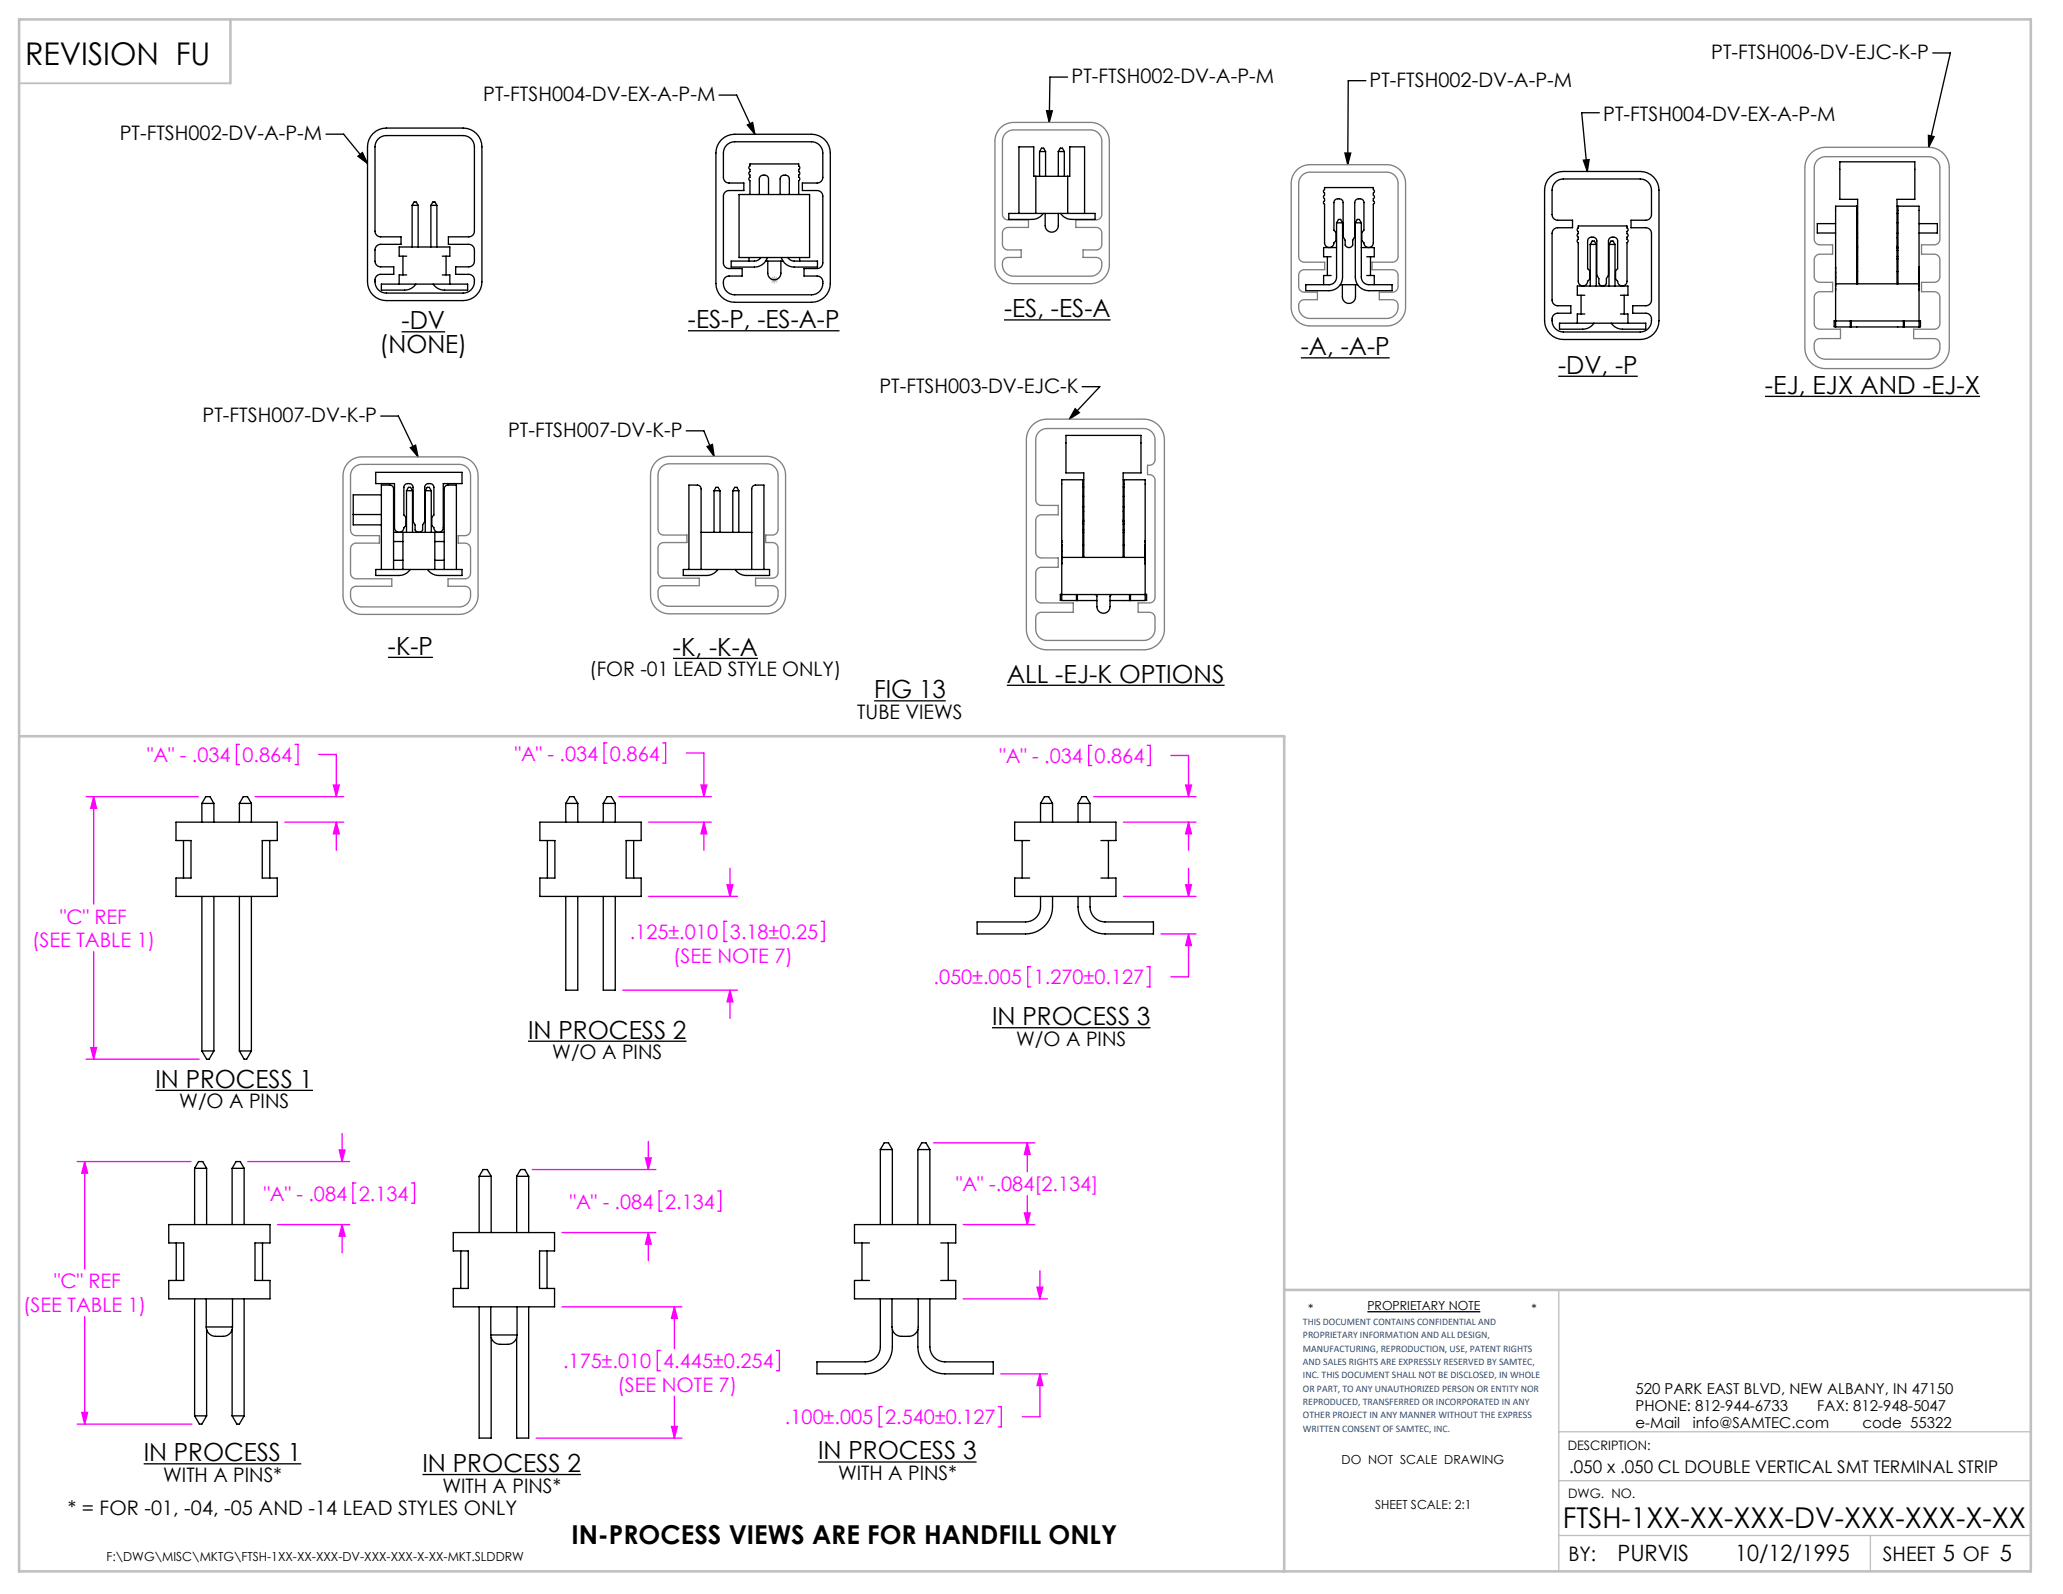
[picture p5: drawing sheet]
<svg xmlns="http://www.w3.org/2000/svg" width="279mm" height="216mm" viewBox="0 0 279 216" stroke-linecap="round" stroke-linejoin="round" font-family="sans-serif">
<g fill="none" stroke="#000" stroke-width=".18">
<path d="M44.2 18.2h2.3l3.3 3.9M97.4 12.9h2.4l2.4 5.3M101.2 16.9l.7-.3 .3 1.6zM141.7 15h.8l-.4 1.6zM144.6 10.4h-2.4l-.1 6.2M185 10.9h-2.4l-.1 11.4M216.6 15.3h-2.4l.8 7.9M261.2 18.3l.7 .2-.7 1.5zM261.8 7.2h2.3l-2.9 12.8M48.5 21.2l.6-.5 .7 1.4zM182.1 20.7h.8l-.4 1.6zM214.4 21.7l.8-.1-.2 1.6z"/>
<path d="M51.6 56.4h2.4l2.6 5.5M54.4 44.9h5.9M92.9 58.4h2.4l1.4 3.4M93.2 44.8h20.5M136 43.3h14.4M145.6 55.4l.6 .5-1.4 .9zM146.6 52.4h2.4l-4.2 4.4M176.2 48.5h12M211 51h10.8M239 53.7h29.2M55.6 60.6l.7-.3 .3 1.6zM95.8 60.5l.7-.3 .2 1.6z"/>
<path d="M52.5 89h6.1M91.1 89.2h11.6M118.4 94.9h9.7M136.4 92.8h29.5M134.4 139.2h21.4M21.1 147.7h21.3M71.5 141h21.5M185.2 177.7h15.3M19.5 198.3h21.3M57.2 199.7h21.5M110.8 198h21.5"/>
</g>
<path d="M104.4 37.9h1M104.5 37.5l.7 .8M104.9 37.4v1M105.2 37.5l-.7 .8M211.1 174.7v38.1M211.1 193.9h63.9M211.1 208h63.9M211.1 200.6h63.9M253.3 208v4.8" fill="none" stroke="#c0c0c0" stroke-width=".18"/>
<path d="M2.6 11.3h28.6" fill="none" stroke="#c0c0c0" stroke-width=".25"/>
<path d="M2.6 2.6h272.4v210.2h-272.4zM31.2 2.6v8.7M2.6 99.7h171.3v113.1M173.9 174.7h101.1" fill="none" stroke="#c0c0c0" stroke-width=".35"/>
<g fill="none" stroke="#f0f" stroke-width=".18">
<path d="M11.7 107.9h15.2M12.7 107.9l.4 1.6h-.8zM12.7 107.9v14.6M32.4 100.8h-.4v2.8h.4M34.5 107.9h12.1M38.6 111.4h8M40 100.8h.4v2.8h-.4M43.2 102.2h2.3v5.7M45.2 106.3h.7l-.4 1.6zM45.5 111.4l.4 1.5h-.7zM45.5 111.4v3.8M82.2 100.6h-.4v2.8h.4"/>
<path d="M83.8 107.9h12.5M87.9 111.4h8.4M89.7 100.6h.5v2.8h-.5M92.9 102h2.4v5.9M94.9 106.3h.8l-.4 1.6zM95.3 111.4v3.8M95.3 111.4l.4 1.5h-.8zM98.5 119.8h.8l-.4 1.6zM98.9 117.6v3.8M147.8 101h-.4v2.7h.4M148.1 107.9h13.9M152.2 111.4h9.8"/>
<path d="M155.4 101h.4v2.7h-.4M158.6 102.3h2.4v5.6M160.6 119.8h.8l-.4 1.6zM160.6 106.3h.8l-.4 1.6zM161 111.4l.4 1.5h-.8zM161 111.4v3.8M161 117.6v3.8M12.7 128.9v14.6M84.3 134.1h15.6M87.9 121.4h12M98.5 124.8h-.4v2.7h.4M98.9 134.1v3.8"/>
<path d="M98.9 134.1l.4 1.6h-.8zM111.2 124.8h.4v2.7h-.4M139.6 130.9h-.4v2.8h.4M152.2 121.4h9.8M155.3 130.9h.4v2.8h-.4M157.2 126.5h4.8M161 126.5l.4 1.6h-.8zM161 126.5v5.8h-2.4M10.5 157.3h15.4M11.5 157.3l.4 1.6h-.8zM11.5 157.3v14.6M11.7 143.5h15.3"/>
<path d="M12.3 141.9h.8l-.4 1.6zM33.6 157.3h13.7M45.9 155.8h.8l-.4 1.5zM46.3 153.5v3.8M72.1 158.4h16.7M87.4 156.8h.8l-.4 1.6zM87.8 154.6v3.8M126.4 154.8h13.7M139.1 154.8v3.9M139.1 154.8l.4 1.6h-.8zM11.5 178.3v14.6M37.6 165.9h9.7"/>
<path d="M46.3 165.9l.4 1.5h-.8zM46.3 165.9v3.8M48.2 160.2h-.4v2.8h.4M55.7 160.2h.4v2.8h-.4M76.1 166.9h12.7M76.1 177h16.3M87.8 166.9v3.9M87.8 166.9l.4 1.6h-.8zM89.7 161.3h-.4v2.7h.4M91.3 177l.4 1.6h-.8zM91.3 177v5.7M97.2 161.3h.4v2.7h-.4"/>
<path d="M130.5 165.9h9.6M130.5 175.9h11.4M138.7 164.3h.8l-.4 1.6zM139.1 161.9v4M140.4 174.3h.8l-.4 1.6zM140.8 172.1v3.8M10.5 192.9h15.5M11.1 191.3h.8l-.4 1.6zM72.6 194.8h19.8M89.4 182.9h-.4v2.8h.4M90.9 193.2h.8l-.4 1.6zM91.3 189.1v5.7"/>
<path d="M105.2 182.9h.4v2.8h-.4M119.5 190.5h-.4v2.8h.4M135.2 190.5h.4v2.8h-.4M135.5 186.1h6.4M140.8 186.1l.4 1.6h-.8zM140.8 186.1v5.8h-2.3"/>
</g>
<path d="M135.4 17.4a2.54 2.54 0 0 1 1.9-.8h10.4a2.54 2.54 0 0 1 2.5 2.5v16.8a2.54 2.54 0 0 1-2.5 2.5h-10.4a2.54 2.54 0 0 1-2.6-2.5v-16.8a2.54 2.54 0 0 1 .7-1.7zM136.3 18l.4-.3 .6-.1h10.4a1.52 1.52 0 0 1 1.5 1.5v9.9a.76 .76 0 0 1-.7 .8h-2.8v1h2.8a.76 .76 0 0 1 .7 .8v1.5a.76 .76 0 0 1-.7 .8h-1.8v1h1.8a.87 .87 0 0 1 .7 1.2 1.52 1.52 0 0 1-1.5 1.3h-10.4a1.51 1.51 0 0 1-1.3-2.4l.5-.1h1.8v-1h-1.8a.76 .76 0 0 1-.7-.8v-1.5a.76 .76 0 0 1 .7-.8h2.8v-1h-2.8a.76 .76 0 0 1-.7-.8v-9.9l.1-.7zM175.5 23.1a2.54 2.54 0 0 1 1.9-.8h10.4a2.54 2.54 0 0 1 2.6 2.5v16.8a2.54 2.54 0 0 1-2.6 2.5h-10.4a2.54 2.54 0 0 1-2.5-2.5v-16.8a2.54 2.54 0 0 1 .6-1.7zM176.4 23.7l.5-.3 .5-.1h10.4a1.52 1.52 0 0 1 1.5 1.5v10a.76 .76 0 0 1-.7 .7h-2.8v1h2.8a.76 .76 0 0 1 .7 .8v1.5a.76 .76 0 0 1-.7 .8h-1.8v1h1.8a.87 .87 0 0 1 .7 1.2 1.52 1.52 0 0 1-1.5 1.3h-10.4a1.51 1.51 0 0 1-1.2-2.3l.4-.2h1.8v-1h-1.8a.76 .76 0 0 1-.7-.8v-1.5a.76 .76 0 0 1 .7-.8h2.8v-1h-2.8a.76 .76 0 0 1-.7-.7v-10l.2-.7zM245.3 20.8a2.79 2.79 0 0 1 1.9-.8h14a2.79 2.79 0 0 1 2.8 2.7v24.4a2.79 2.79 0 0 1-2.8 2.8h-14a2.79 2.79 0 0 1-2.8-2.8v-24.4a2.79 2.79 0 0 1 .9-1.9zM246.1 21.7l.4-.3 .7-.2h14a1.52 1.52 0 0 1 1.5 1.5v9.7a.76 .76 0 0 1-.7 .8h-1.8v1.2h1.8a.76 .76 0 0 1 .7 .8v2.3a.76 .76 0 0 1-.7 .7h-1.8v1.3h1.8a.76 .76 0 0 1 .7 .8v3.5a.76 .76 0 0 1-.7 .8h-2.8v1.3h2.8a.76 .76 0 0 1 .7 .7 1.62 1.62 0 0 1-1.5 2.1h-14a1.62 1.62 0 0 1-1.5-2.1 .76 .76 0 0 1 .8-.7h2.8v-1.3h-2.8a.76 .76 0 0 1-.8-.8v-3.5a.76 .76 0 0 1 .8-.8h1.7v-1.3h-1.7a.76 .76 0 0 1-.8-.7v-2.3a.76 .76 0 0 1 .8-.8h1.7v-1.2h-1.7a.76 .76 0 0 1-.8-.8v-9.7l.1-.5zM139.8 57.6a2.79 2.79 0 0 1 2-.8h13.1a2.79 2.79 0 0 1 2.8 2.8v25.6a2.79 2.79 0 0 1-2.8 2.8h-13.1a2.79 2.79 0 0 1-2.8-2.8v-25.6a2.79 2.79 0 0 1 .8-2zM140.8 58.4l.5-.3 .5-.1h13.1a1.52 1.52 0 0 1 1.5 1.6v2.7a.81 .81 0 0 1-1 .7v1.3a.81 .81 0 0 1 1 .8v15.8a.76 .76 0 0 1-.7 .8h-1.6v1.2h1.6a.76 .76 0 0 1 .7 .8v1.5a1.52 1.52 0 0 1-1.5 1.5h-13.1a1.52 1.52 0 0 1-1.5-1.5v-1.5a.76 .76 0 0 1 .7-.8h4.4v-1.2h-4.4a.76 .76 0 0 1-.7-.8v-3.3a.76 .76 0 0 1 .7-.8h2.3v-1.2h-2.3a.76 .76 0 0 1-.7-.8v-4.3a.76 .76 0 0 1 .7-.8h2.3v-1.2h-2.3a.76 .76 0 0 1-.7-.8v-8.1l.1-.6zM47.1 62.7a2.54 2.54 0 0 1 1.9-.8h13.2a2.54 2.54 0 0 1 2.5 2.5v16.3a2.54 2.54 0 0 1-2.5 2.5h-13.2a2.54 2.54 0 0 1-2.5-2.5v-16.3a2.54 2.54 0 0 1 .6-1.7zM48 63.3l.5-.3 .5-.1h13.2a1.52 1.52 0 0 1 1.5 1.5v7.4a.76 .76 0 0 1-.7 .8h-.9v1h.9a.76 .76 0 0 1 .7 .7v3.3a.76 .76 0 0 1-.7 .8h-2.3v1h2.3a.76 .76 0 0 1 .7 .8 1.62 1.62 0 0 1-1.5 2h-13.2a1.62 1.62 0 0 1-1.5-2 .76 .76 0 0 1 .7-.8h4.9v-1h-4.9a.76 .76 0 0 1-.7-.8v-3.3a.76 .76 0 0 1 .7-.7h3.2v-1h-3.2a.76 .76 0 0 1-.7-.8v-7.6l.1-.5zM88.8 62.6a2.54 2.54 0 0 1 1.8-.8h13.3a2.54 2.54 0 0 1 2.5 2.5v16.3a2.54 2.54 0 0 1-2.5 2.5h-13.3a2.54 2.54 0 0 1-2.5-2.5v-16.3a2.54 2.54 0 0 1 .7-1.7zM89.6 63.2l.5-.3 .5-.1h13.3a1.52 1.52 0 0 1 1.5 1.5v7.4a.76 .76 0 0 1-.8 .8h-.9v1h.9a.76 .76 0 0 1 .8 .7v3.4a.76 .76 0 0 1-.8 .7h-2.3v1h2.3a.76 .76 0 0 1 .8 .8 1.62 1.62 0 0 1-1.5 2h-13.3a1.62 1.62 0 0 1-1.5-2 .76 .76 0 0 1 .8-.8h4.8v-1h-4.8a.76 .76 0 0 1-.8-.7v-3.4a.76 .76 0 0 1 .8-.7h3.1v-1h-3.1a.76 .76 0 0 1-.8-.8v-7.4l.2-.7z" fill="none" stroke="#808080" stroke-width=".18"/>
<path d="M141.7 15h.8l-.4 1.6zM55.6 60.6l.7-.3 .3 1.6zM95.8 60.5l.7-.3 .2 1.6zM261.2 18.3l.7 .2-.7 1.5zM145.6 55.4l.6 .5-1.4 .9zM48.5 21.2l.6-.5 .7 1.4zM101.2 16.9l.7-.3 .3 1.6zM214.4 21.7l.8-.1-.2 1.6zM182.1 20.7h.8l-.4 1.6z" fill="#000"/>
<path d="M160.6 119.8h.8l-.4 1.6zM161 126.5l.4 1.6h-.8zM160.6 106.3h.8l-.4 1.6zM161 111.4l.4 1.5h-.8zM95.3 111.4l.4 1.5h-.8zM94.9 106.3h.8l-.4 1.6zM98.9 134.1l.4 1.6h-.8zM98.5 119.8h.8l-.4 1.6zM87.8 166.9l.4 1.6h-.8zM87.4 156.8h.8l-.4 1.6zM91.3 177l.4 1.6h-.8zM90.9 193.2h.8l-.4 1.6zM138.7 164.3h.8l-.4 1.6zM139.1 154.8l.4 1.6h-.8zM140.4 174.3h.8l-.4 1.6zM140.8 186.1l.4 1.6h-.8zM45.5 111.4l.4 1.5h-.7zM45.2 106.3h.7l-.4 1.6zM12.7 107.9l.4 1.6h-.8zM12.3 141.9h.8l-.4 1.6zM11.5 157.3l.4 1.6h-.8zM11.1 191.3h.8l-.4 1.6zM45.9 155.8h.8l-.4 1.5zM46.3 165.9l.4 1.5h-.8z" fill="#f0f"/>
<g fill="none" stroke="#000" stroke-width=".18">
<path d="M50.5 18.1a2.54 2.54 0 0 1 1.8-.8h10.4a2.54 2.54 0 0 1 2.6 2.6v18.3a2.54 2.54 0 0 1-2.6 2.5h-10.4a2.54 2.54 0 0 1-2.5-2.5v-18.3a2.54 2.54 0 0 1 .7-1.8zM51.2 18.8a1.53 1.53 0 0 1 1.1-.4h10.4a1.52 1.52 0 0 1 1.6 1.5v11.4a.76 .76 0 0 1-.8 .8h-2.8v1h2.8a.76 .76 0 0 1 .8 .8v1.5a.76 .76 0 0 1-.8 .7h-1.8v1.1h1.8a.91 .91 0 0 1 .7 1.3 1.52 1.52 0 0 1-1.5 1.2h-10.4a1.48 1.48 0 0 1-1.4-.8 1.48 1.48 0 0 1 .2-1.6l.5-.1h1.7v-1.1h-1.7a.76 .76 0 0 1-.8-.7v-1.5a.76 .76 0 0 1 .8-.8h2.7v-1h-2.7a.76 .76 0 0 1-.8-.8v-11.4a1.53 1.53 0 0 1 .4-1.1zM97.7 18.9a2.54 2.54 0 0 1 1.8-.7h10.4a2.54 2.54 0 0 1 2.6 2.5v17.7a2.54 2.54 0 0 1-2.6 2.5h-10.4a2.54 2.54 0 0 1-2.5-2.5v-17.7a2.54 2.54 0 0 1 .7-1.8zM98.4 19.6a1.53 1.53 0 0 1 1.1-.4h10.4a1.52 1.52 0 0 1 1.5 1.5v3.3a.76 .76 0 0 1-.7 .8h-2v1h2a.76 .76 0 0 1 .7 .8v9a.76 .76 0 0 1-.7 .8h-1.8v1h1.8a.91 .91 0 0 1 .7 1.3 1.52 1.52 0 0 1-1.5 1.2h-10.4a1.48 1.48 0 0 1-1.4-.8 1.48 1.48 0 0 1 .2-1.6l.4-.1h1.8v-1h-1.8a.76 .76 0 0 1-.7-.8v-9a.76 .76 0 0 1 .7-.8h2v-1h-2a.76 .76 0 0 1-.7-.8v-3.3a1.53 1.53 0 0 1 .4-1.1zM54.6 34.7v2.5M55.1 34.7h-1v-1.2h6.8v1.2h-1M55.1 37.2h-1v1.3M55.8 27.8h.8M55.8 27.8l.3-.4h.3l.2 .4M55.8 27.8v5.7M56.3 38.5a1.83 1.83 0 0 1-1.5 .8h-3.1v-.8h11.6v.8h-3.1a1.83 1.83 0 0 1-1.5-.8M56.6 27.8v5.7"/>
<path d="M58.4 27.8h.8M58.4 27.8l.2-.4h.3l.3 .4M58.4 27.8v5.7M59.2 27.8v5.7M59.9 37.2h1v1.3M60.4 34.7v2.5M100.1 26.3h9.5v8.6h-9.5zM101.4 34.9v.5M101.6 26.3v-1.8a.25 .25 0 0 1-.2-.3 .25 .25 0 0 1 .2-.2v-.3a.25 .25 0 0 1-.2-.2 .25 .25 0 0 1 .2-.3v-.3a.25 .25 0 0 1-.2-.2 .25 .25 0 0 1 .2-.2v-.3h6.6v.3a.25 .25 0 0 1 .1 .2 .25 .25 0 0 1-.1 .2v.3a.25 .25 0 0 1 .1 .3 .25 .25 0 0 1-.1 .2v.3a.25 .25 0 0 1 .1 .2 .25 .25 0 0 1-.1 .3v1.8M102.8 26.3v-2.1a.63 .63 0 0 1 .7-.5 .63 .63 0 0 1 .6 .5v2.1M103 34.9l-.3 .3-.3 .1-3.4 .1v.8h3.2a1.83 1.83 0 0 0 1.7-1.3M103.7 35.4h2.3"/>
<path d="M104 35.4v1.6a.89 .89 0 0 0 .9 .9 .89 .89 0 0 0 .9-.9v-1.6M105.7 26.3v-2.1a.63 .63 0 0 1 .6-.5 .63 .63 0 0 1 .6 .5v2.1M105.8 34.9a1.83 1.83 0 0 0 1.8 1.3h3.1v-.8l-3.3-.1-.4-.1-.3-.3M108.3 34.9v.5M138 28.9v-9h2v4h4.9v-4h2v9M140.3 23.9v5M140.8 20.5v3.4M140.8 20.5h.8M140.8 20.5l.3-.4h.2l.3 .4M141.3 28.9l-.4 .5-.8 .3h-3.5v-.8h11.7v.8h-3.4l-.8-.3-.5-.5M141.6 28.9v1.7a.89 .89 0 0 0 .8 .8 .89 .89 0 0 0 .9-.8v-1.7M141.6 20.5v3.4"/>
<path d="M143.3 20.5v3.4M143.3 20.5h.8M143.3 20.5l.3-.4h.3l.2 .4M144.1 20.5v3.4M144.6 23.9v5M179.4 25.4h6.6v.3a.25 .25 0 0 1 .1 .2 .25 .25 0 0 1-.1 .2v.3a.25 .25 0 0 1 .1 .3 .25 .25 0 0 1-.1 .2v.3a.25 .25 0 0 1 .1 .2 .25 .25 0 0 1-.1 .3v5.2a.64 .64 0 0 1-.6 .6 .64 .64 0 0 1-.7-.6l-.3-.3v-1.1l.3-.3v-3.8a.63 .63 0 0 0-.6-.5 .63 .63 0 0 0-.6 .5v4.7l-.3 .4v.7a.56 .56 0 0 1-.5 .3 .56 .56 0 0 1-.5-.3v-.7l-.3-.4v-4.7a.63 .63 0 0 0-.6-.5 .63 .63 0 0 0-.6 .5v3.8l.2 .3v1.1l-.2 .3a.64 .64 0 0 1-.7 .6 .64 .64 0 0 1-.6-.6v-5.2a.25 .25 0 0 1-.2-.3 .25 .25 0 0 1 .2-.2v-.3a.25 .25 0 0 1-.2-.2 .25 .25 0 0 1 .2-.3v-.3a.25 .25 0 0 1-.2-.2 .25 .25 0 0 1 .2-.2zM179.8 34.8v2.5M180.3 37.3h-1v1.3M181 30.2v7.3a1.02 1.02 0 0 1-1 1.1h-3.2v.8h3.2a1.83 1.83 0 0 0 1.8-1.9v-7.3M181 30.2l.3-.5h.3l.2 .5M181 30.2h.8M181 33.5h-1.7v1.3h1"/>
<path d="M181.5 38.6h2.4M181.8 38.6v1.6a.89 .89 0 0 0 .9 .9 .89 .89 0 0 0 .9-.9v-1.6M183.6 30.2v7.3a1.83 1.83 0 0 0 1.8 1.9h3.1v-.8h-3.1a1.02 1.02 0 0 1-1-1.1v-7.3M183.6 30.2l.2-.5h.3l.3 .5M183.6 30.2h.8M184.4 33.5h1.7v1.3h-1M185.1 37.3h1v1.3M185.6 34.8v2.5M209.9 24a2.54 2.54 0 0 1 1.8-.8h10.4a2.54 2.54 0 0 1 2.6 2.6v17.6a2.54 2.54 0 0 1-2.6 2.6h-10.4a2.54 2.54 0 0 1-2.5-2.6v-17.6a2.54 2.54 0 0 1 .7-1.8zM210.7 24.7a1.53 1.53 0 0 1 1-.5h10.4a1.52 1.52 0 0 1 1.6 1.6v3.3a.76 .76 0 0 1-.8 .7h-2v1h2a.76 .76 0 0 1 .8 .8v9a.76 .76 0 0 1-.8 .8h-1.8v1h1.8a.91 .91 0 0 1 .7 1.3 1.52 1.52 0 0 1-1.5 1.3h-10.4a1.48 1.48 0 0 1-1.3-.9 1.48 1.48 0 0 1 .1-1.5l.5-.2h1.7v-1h-1.7a.76 .76 0 0 1-.8-.8v-9a.76 .76 0 0 1 .8-.8h2v-1h-2a.76 .76 0 0 1-.8-.7v-3.3a1.53 1.53 0 0 1 .5-1.1zM213.7 30.6h6.7v.3a.25 .25 0 0 1 .1 .2 .25 .25 0 0 1-.1 .2v.3a.25 .25 0 0 1 .1 .3 .25 .25 0 0 1-.1 .2v.3a.25 .25 0 0 1 .1 .2 .25 .25 0 0 1-.1 .3v5.2a.63 .63 0 0 1-.7 .6 .63 .63 0 0 1-.6-.6l-.3-.3v-1.1l.3-.3v-3.8a.63 .63 0 0 0-.6-.5 .63 .63 0 0 0-.7 .5v4.7l-.2 .4v.7a.56 .56 0 0 1-.6 .3 .56 .56 0 0 1-.5-.3v-.7l-.2-.4v-4.7a.63 .63 0 0 0-.7-.5 .63 .63 0 0 0-.6 .5v3.8l.3 .3v1.1l-.3 .3a.63 .63 0 0 1-.6 .6 .63 .63 0 0 1-.7-.6v-5.2a.25 .25 0 0 1-.1-.3 .25 .25 0 0 1 .1-.2v-.3a.25 .25 0 0 1-.1-.2 .25 .25 0 0 1 .1-.3v-.3a.25 .25 0 0 1-.1-.2 .25 .25 0 0 1 .1-.2zM214.1 40v2.5"/>
<path d="M214.6 40h-1v-1.3h6.9v1.3h-1M215.4 33.1v5.6M215.4 33.1h.8M215.4 33.1l.2-.5h.3l.3 .5M216.2 33.1v5.6M217.9 33.1h.8M217.9 33.1l.3-.5h.3l.2 .5M217.9 33.1v5.6M218.7 33.1v5.6M220 40v2.5M248.6 36.2h.1M248.6 36.4h.1"/>
<path d="M248.6 36.7h.1M248.6 39.1h.1M248.6 39.3h.1M248.6 38.8h.1M248.6 37.6h.1M248.6 36.9h.1M248.6 30.3h-2.5v1.3h2.5M248.6 38.4h11.3M251.5 27.9v10.5M251.5 28.9h.1M251.5 30.2h.1M251.5 36.8h.1"/>
<path d="M251.5 33.5h.1M251.5 31.6h.1M251.5 38.4h.1M251.5 35.1h.1M251.5 34.7h.1M251.5 33.9h.1M251.5 33.6h.1M251.6 38.4v-11.4h-2.4v-5.1h10.1v5.1h-2.4v11.4M251.6 27.9h-3v16.4h2.1M256.9 27.9h3v16.4h-2.1M256.9 28.9h.1M256.9 30.2h.1"/>
<path d="M256.9 36.8h.1M256.9 33.5h.1M256.9 31.6h.1M256.9 35.1h.1M256.9 34.7h.1M256.9 33.9h.1M256.9 33.6h.1M257 38.4h-.1M257 27.9v10.5M259.9 30.3h2.5v1.3h-2.5M259.9 36.2h.1M259.9 36.4h.1"/>
<path d="M259.9 36.7h.1M259.9 37.9h.1M259.9 39.1h.1M259.9 39.3h.1M259.9 38.6h.1M259.9 38.8h.1M214.6 42.5h-1v1.3M215.9 43.8a1.83 1.83 0 0 1-1.5 .8h-3.2v-.8h11.7v.8h-3.2a1.83 1.83 0 0 1-1.5-.8M219.5 42.5h1v1.3M248.6 43.5h11.3M248.6 43.4h-.2v.9h.2M250.6 43.5v.8"/>
<path d="M250.7 44.3h7.1M250.7 43.5v.8M257.8 43.5v.8M257.9 43.5v.8M259.9 43.4h.2v.9h-.2M47.8 69.7h3.9M50.9 64h11.7v1.5h-2.6v6a.63 .63 0 0 1-.6 .6 .63 .63 0 0 1-.6-.6l-.3-.3v-1.1l.3-.3v-3.8a.63 .63 0 0 0-.7-.5 .63 .63 0 0 0-.6 .5v4.6l-.3 .5v.7a.56 .56 0 0 1-.5 .3 .56 .56 0 0 1-.5-.3v-.7l-.3-.5v-4.6a.63 .63 0 0 0-.6-.5 .63 .63 0 0 0-.6 .5v3.8l.3 .3v1.1l-.3 .3a.63 .63 0 0 1-.6 .6 .63 .63 0 0 1-.7-.6v-6h-2.5zM51.7 77.1v-11.4h1.1a.51 .51 0 0 1 .5 .5v10.9M51.7 67h-3.9v4.1h3.9M53.3 71.1h.1M53.3 69.7h.1M53.3 67h.1"/>
<path d="M53.3 72.1h6.9M53.3 73.3h1.3M53.3 75.9h1.3M54.6 72.1v5M55.1 66.5h.8M55.1 66.5l.2-.5h.3l.3 .5M55.1 66.5v5.6M55.6 77.1l-.6 .6-.7 .2h-3.4v-.8h11.7v.8h-3.4l-.8-.2-.5-.6M55.9 66.5v5.6M57.6 66.5h.8M57.6 66.5l.3-.5h.2l.3 .5M57.6 66.5v5.6"/>
<path d="M58.4 66.5v5.6M58.9 72.1v5M58.9 73.3h1.3M58.9 75.9h1.3M60.2 77.1v-10.9a.51 .51 0 0 1 .5-.5h1.1v11.4M93.3 77.1v-11.4h1.1a.51 .51 0 0 1 .6 .5v10.9M95 72.1h6.8M96.7 66.5h.8M96.7 66.5l.3-.5h.3l.2 .5M96.7 66.5v5.6M97.2 77.1a1.83 1.83 0 0 1-1.5 .8h-3.2v-.8h11.7v.8h-3.1a1.83 1.83 0 0 1-1.5-.8M97.5 66.5v5.6"/>
<path d="M99.2 66.5h.9M99.2 66.5l.3-.5h.3l.3 .5M99.2 66.5v5.6M100.1 66.5v5.6M101.8 77.1v-10.9a.51 .51 0 0 1 .5-.5h1.2v11.4M143.8 75.9h.1M143.8 73.2h.1M143.8 73.5h.1M143.8 73.7h.1M143.8 76.4h.1M143.8 76.1h.1M143.8 74.7h.1"/>
<path d="M143.8 74h.1M143.8 75.5h11.3M146.7 65v10.5M146.7 72.1h.1M146.7 68.6h.1M146.7 66h.1M146.7 67.2h.1M146.7 73.8h.1M146.7 70.5h.1M146.7 71.8h.1M146.7 71h.1M146.7 70.7h.1"/>
<path d="M146.7 75.5h.1M146.8 65h-3v16.3M146.8 75.5v-11.4h-2.4v-5.1h10.1v5.1h-2.4v11.4M152.1 65h3v16.3M152.1 72.1h.1M152.1 68.6h.1M152.1 66h.1M152.1 67.2h.1M152.1 73.8h.1M152.1 70.5h.1M152.1 71.8h.1M152.1 71h.1"/>
<path d="M152.1 70.7h.1M152.1 75.5h.1M152.2 65v10.5M155.1 75.9h.1M155.1 73.2h.1M155.1 73.5h.1M155.1 75.6h.1M155.1 73.7h.1M155.1 74.9h.1M155.1 76.4h.1M155.1 76.1h.1M145.8 80.5v.8"/>
<path d="M145.9 81.3h2.7M145.9 81.3h-2.3v-.8h11.7v.8h-2.3M145.9 80.5v.8M148.3 80.5l.3 .2v1.5a.89 .89 0 0 0 .8 .9 .89 .89 0 0 0 .9-.9v-1.5l.3-.2M150.3 81.3h2.7M153 80.5v.8M153.1 80.5v.8M23.8 111.4h13.8v2.4h-2.1v5.1h2.1v2.5h-13.8v-2.5h2.1v-5.1h-2.1zM24.9 113.8v5.1M27.3 108.8h1.7M27.3 108.8l.6-.9h.5l.6 .9M27.3 108.8v2.6"/>
<path d="M29 108.8v2.6M32.4 108.8h1.6M32.4 108.8l.5-.9h.6l.5 .9M32.4 108.8v2.6M34 108.8v2.6M36.5 113.8v5.1M73.1 111.4h13.7v2.4h-2v5.1h2v2.5h-13.7v-2.5h2.1v-5.1h-2.1zM74.1 113.8v5.1M76.6 108.8h1.6M76.6 108.8l.6-.9h.5l.5 .9M76.6 108.8v2.6M78.2 108.8v2.6"/>
<path d="M81.7 108.8h1.6M81.7 108.8l.5-.9h.6l.5 .9M81.7 108.8v2.6M83.3 108.8v2.6M85.8 113.8v5.1M138.4 113.8v5.1M139.5 113.8h-2.1v-2.4h13.7v2.4h-2M139.5 118.9h-2.1v2.5h13.7v-2.5h-2M140.9 108.8h1.6M140.9 108.8l.6-.9h.5l.5 .9M140.9 108.8v2.6M142.5 108.8v2.6"/>
<path d="M146 108.8v2.6M146 108.8h1.6M146 108.8l.5-.9h.6l.5 .9M147.6 108.8v2.6M150.1 113.8v5.1M27.3 121.4v20.9M29 121.4v20.9M32.4 121.4v20.9M34 121.4v20.9M76.6 121.4v12.7h1.6v-12.7M81.7 121.4v12.7h1.6v-12.7M140.9 121.4a3.8 3.8 0 0 1-.2 2.5 2.03 2.03 0 0 1-1.8 1h-6.6v1.6h6.6a3.7 3.7 0 0 0 3.6-3.7v-1.4"/>
<path d="M146 121.4a5.4 5.4 0 0 0 .5 3.3 3.7 3.7 0 0 0 3.2 1.8h6.5v-1.6h-6.5a2.03 2.03 0 0 1-2.1-2.1v-1.4M26.4 158.2h1.6M26.4 158.2v7.7M26.4 158.2l.5-.9h.6l.5 .9M27.3 142.3h1.7M27.3 142.3l.7 1.2h.3l.7-1.2M28 158.2v7.7M31.4 158.2h1.7M31.4 158.2l.6-.9h.5l.6 .9M31.4 158.2v7.7M32.4 142.3h1.6M32.4 142.3l.7 1.2h.3l.6-1.2"/>
<path d="M33.1 158.2v7.7M64.9 159.3v7.6M64.9 159.3h1.6M64.9 159.3l.5-.9h.6l.5 .9M66.5 159.3v7.6M70 159.3h1.6M70 159.3l.5-.9h.6l.5 .9M70 159.3v7.6M71.6 159.3v7.6M119.2 155.7l.6-.9h.5l.6 .9M119.2 155.7h1.7M119.2 155.7v10.2"/>
<path d="M120.9 155.7v10.2M124.3 155.7l.5-.9h.6l.5 .9M124.3 155.7h1.6M124.3 155.7v10.2M125.9 155.7v10.2M22.9 165.9h13.7v2.5h-2.1v5h2.1v2.5h-13.7v-2.5h2v-5h-2zM23.9 168.4v5M26.4 175.9v15.9M27.9 179.7a1.57 1.57 0 0 0 2 1.3 1.33 1.33 0 0 0 1.6-1.3M27.9 179.7h3.6M27.9 175.9v3.8M31.5 175.9v3.8"/>
<path d="M33.1 175.9v15.9M35.6 168.4v5M61.4 166.9h13.7v2.5h-2v5.1h2v2.5h-13.7v-2.5h2v-5.1h-2zM62.4 169.4v5.1M64.9 177v17.8h1.6v-13.6M66.5 177v3.8M70 177v3.8M71.6 177v17.8h-1.6v-13.6M74.1 169.4v5.1M116.7 168.4v5M117.8 168.4h-2.1v-2.5h13.7v2.5h-2M117.8 173.4h-2.1v2.5h13.7v-2.5h-2"/>
<path d="M119.2 175.9v6.5a2.03 2.03 0 0 1-2 2.1h-6.6v1.6h6.6a3.7 3.7 0 0 0 3.7-3.7v-2.3M120.8 175.9v3.8a1.57 1.57 0 0 0 2 1.3 1.33 1.33 0 0 0 1.6-1.3v-3.8M125.9 175.9v6.5a2.03 2.03 0 0 0 2.1 2.1h6.5v1.6h-6.5a3.7 3.7 0 0 1-3.7-3.7v-2.3M128.4 168.4v5M26.4 191.8h1.6M26.4 191.8l.6 1.1h.3l.7-1.1M28 180.1v11.7M31.4 191.8h1.7M31.4 191.8l.7 1.1h.3l.7-1.1M31.4 180.1v11.7M66.5 180.8a1.57 1.57 0 0 0 2 1.3 1.33 1.33 0 0 0 1.5-1.3M66.5 180.8h3.5"/>
</g>
<text font-size="4.2" x="3.4" y="8.9">REVISION FU</text>
<text font-size="3.9" x="211.7" y="206.9">FTSH-1XX-XX-XXX-DV-XXX-XXX-X-XX</text>
<text font-size="3.5" x="77.4" y="209.2">IN-PROCESS VIEWS ARE FOR HANDFILL ONLY</text>
<g font-size="3.4">
<text x="51.4" y="47.8">(NONE)</text>
<text x="54.4" y="44.6">-DV</text>
<text x="93.2" y="44.4">-ES-P, -ES-A-P</text>
<text x="136" y="43">-ES, -ES-A</text>
<text x="176.2" y="48.1">-A, -A-P</text>
<text x="211" y="50.6">-DV, -P</text>
<text x="239" y="53.3">-EJ, EJX AND -EJ-X</text>
<text x="52.5" y="88.7">-K-P</text>
<text x="91.1" y="88.8">-K, -K-A</text>
<text x="118.4" y="94.6">FIG 13</text>
<text x="136.4" y="92.5">ALL -EJ-K OPTIONS</text>
<text x="71.5" y="140.7">IN PROCESS 2</text>
<text x="134.4" y="138.8">IN PROCESS 3</text>
<text x="21.1" y="147.3">IN PROCESS 1</text>
<text x="19.5" y="197.9">IN PROCESS 1</text>
<text x="110.8" y="197.7">IN PROCESS 3</text>
<text x="57.2" y="199.3">IN PROCESS 2</text>
</g>
<g font-size="3">
<text x="219.1" y="211.5">PURVIS</text>
<text x="235" y="211.4">10/12/1995</text>
</g>
<g font-size="2.7">
<text x="145.1" y="11.2">PT-FTSH002-DV-A-P-M</text>
<text x="185.5" y="11.7">PT-FTSH002-DV-A-P-M</text>
<text x="231.8" y="8">PT-FTSH006-DV-EJC-K-P</text>
<text x="65.4" y="13.7">PT-FTSH004-DV-EX-A-P-M</text>
<text x="217.1" y="16.4">PT-FTSH004-DV-EX-A-P-M</text>
<text x="16.2" y="19">PT-FTSH002-DV-A-P-M</text>
<text x="119.1" y="53.2">PT-FTSH003-DV-EJC-K</text>
<text x="27.4" y="57.1">PT-FTSH007-DV-K-P</text>
<text x="68.8" y="59.2">PT-FTSH007-DV-K-P</text>
<text x="79.9" y="91.6">(FOR -01 LEAD STYLE ONLY)</text>
<text x="116.1" y="97.4">TUBE VIEWS</text>
<text x="74.8" y="143.5">W/O A PINS</text>
<text x="137.6" y="141.6">W/O A PINS</text>
<text x="24.3" y="150.1">W/O A PINS</text>
<text x="22.1" y="200.7">WITH A PINS*</text>
<text x="59.9" y="202.2">WITH A PINS*</text>
<text x="113.5" y="200.5">WITH A PINS*</text>
<text x="9.2" y="205.2">* = FOR -01, -04, -05 AND -14 LEAD STYLES ONLY</text>
<text x="212.4" y="211.5">BY:</text>
<text x="255" y="211.4">SHEET 5 OF 5</text>
</g>
<g font-size="2.7" fill="#f0f">
<text x="19.9" y="103.2">&quot;A&quot; - .034</text>
<text x="32.8" y="103.2">0.864</text>
<text x="69.7" y="103">&quot;A&quot; - .034</text>
<text x="82.6" y="103">0.864</text>
<text x="135.4" y="103.3">&quot;A&quot; - .034</text>
<text x="148.2" y="103.3">0.864</text>
<text x="8.2" y="125.1">&quot;C&quot; REF</text>
<text x="4.3" y="128.3">(SEE TABLE 1)</text>
<text x="85.3" y="127.2">.125±.010</text>
<text x="91.2" y="130.4">(SEE NOTE 7)</text>
<text x="98.9" y="127.2">3.18±0.25</text>
<text x="126.4" y="133.3">.050±.005</text>
<text x="140" y="133.3">1.270±0.127</text>
<text x="129.5" y="161.3">&quot;A&quot; -.084[2.134]</text>
<text x="35.7" y="162.6">&quot;A&quot; - .084</text>
<text x="48.6" y="162.6">2.134</text>
<text x="77.2" y="163.7">&quot;A&quot; - .084</text>
<text x="90.1" y="163.7">2.134</text>
<text x="3.2" y="177.7">(SEE TABLE 1)</text>
<text x="7.4" y="174.5">&quot;C&quot; REF</text>
<text x="76.3" y="185.3">.175±.010</text>
<text x="89.8" y="185.3">4.445±0.254</text>
<text x="83.6" y="188.5">(SEE NOTE 7)</text>
<text x="106.3" y="192.9">.100±.005</text>
<text x="119.9" y="192.9">2.540±0.127</text>
</g>
<text font-size="2.4" x="212.5" y="199.5">.050 x .050 CL DOUBLE VERTICAL SMT TERMINAL STRIP</text>
<g font-size="2">
<text x="221.5" y="188.8">520 PARK EAST BLVD, NEW ALBANY, IN 47150</text>
<text x="221.5" y="191.1">PHONE: 812-944-6733</text>
<text x="246.1" y="191.1">FAX: 812-948-5047</text>
<text x="221.5" y="193.4">e-Mail</text>
<text x="229.3" y="193.4">info@SAMTEC.com</text>
<text x="252.2" y="193.4">code 55322</text>
</g>
<g font-size="1.8">
<text x="212.3" y="196.4">DESCRIPTION:</text>
<text x="212.4" y="202.9">DWG. NO.</text>
</g>
<g font-size="1.7">
<text x="177.2" y="177.9">*</text>
<text x="185.2" y="177.5">PROPRIETARY NOTE</text>
<text x="207.4" y="177.9">*</text>
<text x="181.7" y="198.3">DO NOT SCALE DRAWING</text>
<text x="186.2" y="204.3">SHEET SCALE: 2:1</text>
<text x="14.4" y="211.5">F:\DWG\MISC\MKTG\FTSH-1XX-XX-XXX-DV-XXX-XXX-X-XX-MKT.SLDDRW</text>
</g>
<g font-size="1.4" fill="#1f497d">
<text x="176.5" y="179.5">THIS DOCUMENT CONTAINS CONFIDENTIAL AND</text>
<text x="176.5" y="181.3">PROPRIETARY INFORMATION AND ALL DESIGN,</text>
<text x="176.5" y="183.1">MANUFACTURING, REPRODUCTION, USE, PATENT RIGHTS</text>
<text x="176.5" y="184.9">AND SALES RIGHTS ARE EXPRESSLY RESERVED BY SAMTEC,</text>
<text x="176.5" y="186.7">INC. THIS DOCUMENT SHALL NOT BE DISCLOSED, IN WHOLE</text>
<text x="176.5" y="188.5">OR PART, TO ANY UNAUTHORIZED PERSON OR ENTITY NOR</text>
<text x="176.5" y="190.3">REPRODUCED, TRANSFERRED OR INCORPORATED IN ANY</text>
<text x="176.5" y="192.1">OTHER PROJECT IN ANY MANNER WITHOUT THE EXPRESS</text>
<text x="176.5" y="193.9">WRITTEN CONSENT OF SAMTEC, INC.</text>
</g>
</svg>
